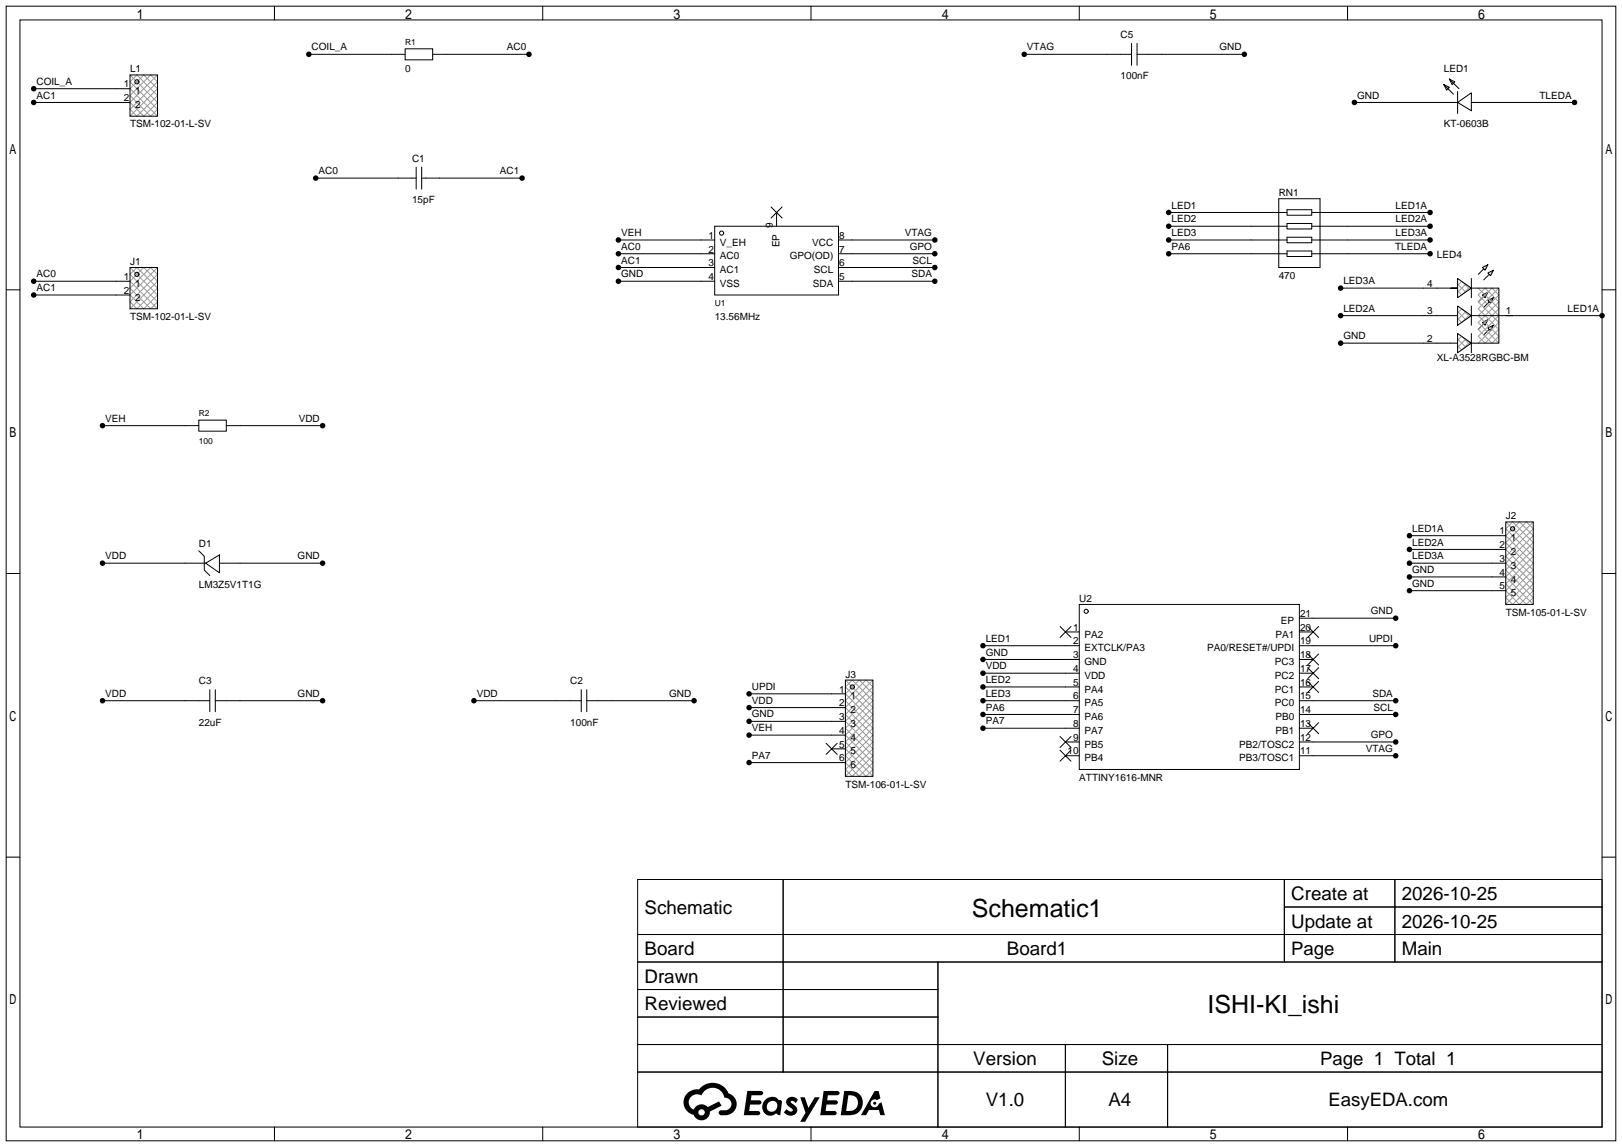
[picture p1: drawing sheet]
<svg xmlns="http://www.w3.org/2000/svg" width="299mm" height="212mm" viewBox="0 0 299 212" stroke-linecap="round" stroke-linejoin="round" font-family="sans-serif">
<g fill="none" stroke="#000" stroke-width=".18">
<path d="M1.1 1.1h297.2v209.6h-297.2zM3.7 3.7h292.1v204.5h-292.1zM6.2 16.4h17.8M6.2 18.9h17.8M24 13.8h5.1v7.7h-5.1zM50.7 1.1v2.6M57 10h17.8M74.8 9h5.1v2h-5.1zM79.9 10h17.8M100.2 1.1v2.6M149.7 1.1v2.6M189.1 10h19.8"/>
<path d="M199.3 1.1v2.6M208.9 8v4.1M209.9 10h19.8M209.9 8v4.1M248.8 1.1v2.6M250.1 18.9h19M266.6 15.6l1 .5-.5 .5zM266.6 15.6l1.8 1.8M267.6 14.6l1 .5-.5 .5zM267.6 14.6l1.8 1.8M269.1 18.9l2.6-1.8v3.3zM269.1 16.9v4.1"/>
<path d="M271.7 18.9h19M58.3 32.9h18.5M76.8 30.9v4M77.9 30.9v4M77.9 32.9h18.5M142.4 38.2l2 2.1M143.4 39.2v2.6M144.4 38.2l-2 2.1M215.8 39.2h21.8M236.1 36.7h7.6v12.7h-7.6zM237.6 38.7h4.6v1.1h-4.6zM242.2 39.2h21.8"/>
<path d="M1.1 53.5h2.6M6.2 51.9h17.8M6.2 54.5h17.8M24 49.4h5.1v7.6h-5.1zM114.2 51.9h17.8M114.2 44.3h17.8M114.2 46.9h17.8M114.2 49.4h17.8M132 41.8h22.8v12.7h-22.8zM154.8 51.9h17.8M154.8 44.3h17.8M154.8 46.9h17.8"/>
<path d="M154.8 49.4h17.8M215.8 44.3h21.8M215.8 46.9h21.8M215.8 41.8h21.8M237.6 41.3h4.6v1h-4.6zM237.6 43.8h4.6v1h-4.6zM237.6 46.4h4.6v1h-4.6zM242.2 44.3h21.8M242.2 46.9h21.8M242.2 41.8h21.8M247.5 53.2h21.6h-1.3M247.5 58.3h21.6"/>
<path d="M269.1 51.4l2.6 1.8-2.6 1.8zM269.1 56.5l2.6 1.8-2.6 1.8zM271.7 53.2h5v10.2h-5M271.7 58.3h7.6M271.7 51.4v3.6M271.7 56.5v3.6M273.7 49.4l1-.5-.5 1zM273.7 54.5l1-.5-.5 1zM273.7 59.6l1-.5-.5 1zM273.9 49.7l-1 1M273.9 54.7l-1 1.1M273.9 59.8l-1 1"/>
<path d="M274.7 50.4l1-.5-.5 1zM274.7 55.5l1-.5-.5 1zM275 50.7l-1.1 1M275 55.8l-1.1 1M278 58.3h17.8M295.8 53.5h2.5M18.9 78.6h17.8M36.7 77.6h5.1v2h-5.1zM41.8 78.6h17.8M247.5 63.4h21.6M269.1 61.6l2.6 1.8-2.6 1.8zM271.7 61.6v3.6"/>
<path d="M274.7 60.6l1-.5-.5 1zM275 60.8l-1.1 1M260.2 98.9h17.8M278 96.4h5.1v15.2h-5.1zM1.1 105.9h2.6M18.9 104h19.1M36.7 101.7l1 1v2.6l1 1M38 104l2.5-1.5v3.3zM40.5 104h19.1M181.5 119.3h17.8M195.7 115.7l2 2M196.7 116.7h2.6"/>
<path d="M197.7 115.7l-2 2M199.3 111.6h40.6v30.5h-40.6zM239.9 116.7h2.5M239.9 119.3h17.8M239.9 114.2h17.8M241.4 115.7l2.1 2M243.5 115.7l-2.1 2M260.2 104h17.8M260.2 101.5h17.8M260.2 106.6h17.8M260.2 109.1h17.8M295.8 105.9h2.5"/>
<path d="M18.9 129.4h19.8M38.7 127.4v4M39.8 129.4h19.8M39.8 127.4v4M87.5 129.4h19.8M107.3 127.4v4M108.3 129.4h19.8M108.3 127.4v4M138.3 128.1h17.8M138.3 130.7h17.8M138.3 133.2h17.8M138.3 135.8h17.8"/>
<path d="M152.5 137.3l2.1 2M153.5 138.3h2.6M154.6 137.3l-2.1 2M156.1 125.6h5.1v17.8h-5.1zM181.5 129.4h17.8M181.5 121.8h17.8M181.5 124.3h17.8M181.5 126.9h17.8M181.5 132h17.8M181.5 134.5h17.8M195.7 136l2 2M195.7 138.6l2 2"/>
<path d="M196.7 137h2.6M196.7 139.6h2.6M197.7 136l-2 2M197.7 138.6l-2 2M239.9 129.4h17.8M239.9 121.8h2.5M239.9 124.3h2.5M239.9 126.9h2.5M239.9 132h17.8M239.9 134.5h2.5M239.9 137h17.8M239.9 139.6h17.8"/>
<path d="M241.4 133.5l2.1 2M241.4 125.9l2.1 2M241.4 123.3l2.1 2M241.4 120.8l2.1 2M243.5 133.5l-2.1 2M243.5 125.9l-2.1 2M243.5 123.3l-2.1 2M243.5 120.8l-2.1 2M1.1 158.3h2.6M138.3 140.8h17.8M295.8 158.3h2.5M117.7 162.4h178.1v45.8h-178.1z"/>
<path d="M117.7 172.6h178.1M117.7 177.7h178.1M144.6 162.4v35.6M173.2 177.7v30.5M237.1 162.4v15.3M237.1 167.5h58.7M257.5 162.4v15.3M117.7 182.8h55.5M117.7 192.9h178.1M117.7 187.8h55.5M117.7 198h178.1M196.7 192.9v15.3"/>
<path d="M215.6 192.9v15.3M50.7 208.2v2.5M100.2 208.2v2.5M149.7 208.2v2.5M199.3 208.2v2.5M248.8 208.2v2.5"/>
<circle cx="25.3" cy="15.1" r=".38"/>
<circle cx="25.3" cy="50.7" r=".38"/>
<circle cx="133.2" cy="43.1" r=".38"/>
<circle cx="279.3" cy="97.7" r=".38"/>
<circle cx="200.5" cy="112.9" r=".38"/>
<circle cx="157.4" cy="126.9" r=".38"/>
</g>
<g fill="#000">
<path d="M138 201.5h1.6a1.31 1.31 0 0 1 1.2 .2 .4 .4 0 0 1-.3 .6h-1.8l-.1 .9h1.6a.4 .4 0 0 1 .4 .4 .4 .4 0 0 1-.4 .4h-1.7l-.2 1.2h.8a1.23 1.23 0 0 1 1.2 .2 .39 .39 0 0 1-.3 .6h-2.7zM145.5 202.8a1.3 1.3 0 0 1 1.8 .3l-.4 .6a.54 .54 0 0 0-.9-.2l.1 .2a1.58 1.58 0 0 1 1.1 1.6 1.43 1.43 0 0 1-2.5 .1l.5-.6a.64 .64 0 0 0 .5 .5 .64 .64 0 0 0 .7-.3l-.2-.2a1.6 1.6 0 0 1-1-1.6zM147.7 202.7h.9l.7 1.9 1.1-1.9h.9l-2.7 4.5h-.9l1-1.7zM152.1 201.5h1.6a1.32 1.32 0 0 1 1.3 .2 .39 .39 0 0 1-.4 .6h-1.7l-.2 .9h1.7a.4 .4 0 0 1 .3 .4 .4 .4 0 0 1-.4 .4h-1.7l-.2 1.2h.8a1.23 1.23 0 0 1 1.2 .2 .39 .39 0 0 1-.3 .6h-2.7zM161.5 201.5h.7l.4 1.3-.7 .4a.75 .75 0 0 0-1.1 .3 .75 .75 0 0 0 .5 1 .75 .75 0 0 0 .9-.6l.6-.3 .6 2.4h-.9l-.2-1h-1.9l-.5 1h-.9z"/>
<path d="M126.9 201.9a2.37 2.37 0 0 0 1.2 4 1.54 1.54 0 0 0 1.7 1 1.54 1.54 0 0 0 1.3-1.6l2.1-1.1-.5-.8-2 1.1a1.57 1.57 0 0 0-2.6 .4 1.5 1.5 0 0 1-.8-2.1 1.5 1.5 0 0 1 2.2-.5 2.23 2.23 0 0 1 2.3-1.4 2.23 2.23 0 0 1 2 1.8 1.16 1.16 0 0 1 1.2 1.1 1.16 1.16 0 0 1-1 1.3h-.7a.47 .47 0 0 0-.6 .3 .47 .47 0 0 0 .4 .6 2.23 2.23 0 0 0 2.3-.7 2.23 2.23 0 0 0 .4-2.3 2.16 2.16 0 0 0-1.3-1.1 3.2 3.2 0 0 0-5.4-.7l-1.2 .1zM129 205.4a.58 .58 0 0 1 1.1 0 .58 .58 0 0 1-1.1 0z"/>
<path d="M141.3 203.1a1.62 1.62 0 0 0-.4 2.1 1.62 1.62 0 0 0 2 .7l.4-.3 .3 .3 .5 .1 .3-2.5-.2-.3h-.4a1.58 1.58 0 0 0-2.5-.1zM141.9 203.6a.99 .99 0 0 1 1.6 .3 .99 .99 0 0 1-.9 1.4 .94 .94 0 0 1-1-.5 .94 .94 0 0 1 .3-1.2z"/>
<path d="M155.9 201.5l-.7 4.5h1.5a2.27 2.27 0 0 0 2.6-2.3 2.27 2.27 0 0 0-2.7-2.2zM156.6 202.3a1.5 1.5 0 0 1 1.8 1.5 1.5 1.5 0 0 1-1.9 1.4h-.3z"/>
<circle cx="6.2" cy="16.4" r=".51"/>
<circle cx="6.2" cy="18.9" r=".51"/>
<circle cx="57" cy="10" r=".51"/>
<circle cx="97.7" cy="10" r=".51"/>
<circle cx="189.1" cy="10" r=".51"/>
<circle cx="229.7" cy="10" r=".51"/>
<circle cx="250.1" cy="18.9" r=".51"/>
<circle cx="290.7" cy="18.9" r=".51"/>
<circle cx="58.3" cy="32.9" r=".51"/>
<circle cx="96.4" cy="32.9" r=".51"/>
<circle cx="215.8" cy="39.2" r=".51"/>
<circle cx="264" cy="39.2" r=".51"/>
<circle cx="6.2" cy="54.5" r=".51"/>
<circle cx="6.2" cy="51.9" r=".51"/>
<circle cx="114.2" cy="44.3" r=".51"/>
<circle cx="114.2" cy="51.9" r=".51"/>
<circle cx="114.2" cy="49.4" r=".51"/>
<circle cx="114.2" cy="46.9" r=".51"/>
<circle cx="172.6" cy="44.3" r=".51"/>
<circle cx="172.6" cy="51.9" r=".51"/>
<circle cx="172.6" cy="49.4" r=".51"/>
<circle cx="172.6" cy="46.9" r=".51"/>
<circle cx="215.8" cy="44.3" r=".51"/>
<circle cx="215.8" cy="41.8" r=".51"/>
<circle cx="215.8" cy="46.9" r=".51"/>
<circle cx="247.5" cy="58.3" r=".51"/>
<circle cx="247.5" cy="53.2" r=".51"/>
<circle cx="264" cy="41.8" r=".51"/>
<circle cx="264" cy="44.3" r=".51"/>
<circle cx="264" cy="46.9" r=".51"/>
<circle cx="295.8" cy="58.3" r=".51"/>
<circle cx="18.9" cy="78.6" r=".51"/>
<circle cx="59.6" cy="78.6" r=".51"/>
<circle cx="247.5" cy="63.4" r=".51"/>
<circle cx="260.2" cy="98.9" r=".51"/>
<circle cx="18.9" cy="104" r=".51"/>
<circle cx="59.6" cy="104" r=".51"/>
<circle cx="181.5" cy="119.3" r=".51"/>
<circle cx="257.7" cy="114.2" r=".51"/>
<circle cx="257.7" cy="119.3" r=".51"/>
<circle cx="260.2" cy="109.1" r=".51"/>
<circle cx="260.2" cy="101.5" r=".51"/>
<circle cx="260.2" cy="106.6" r=".51"/>
<circle cx="260.2" cy="104" r=".51"/>
<circle cx="18.9" cy="129.4" r=".51"/>
<circle cx="59.6" cy="129.4" r=".51"/>
<circle cx="87.5" cy="129.4" r=".51"/>
<circle cx="128.1" cy="129.4" r=".51"/>
<circle cx="138.3" cy="135.8" r=".51"/>
<circle cx="138.3" cy="133.2" r=".51"/>
<circle cx="138.3" cy="130.7" r=".51"/>
<circle cx="138.3" cy="128.1" r=".51"/>
<circle cx="181.5" cy="129.4" r=".51"/>
<circle cx="181.5" cy="126.9" r=".51"/>
<circle cx="181.5" cy="132" r=".51"/>
<circle cx="181.5" cy="121.8" r=".51"/>
<circle cx="181.5" cy="134.5" r=".51"/>
<circle cx="181.5" cy="124.3" r=".51"/>
<circle cx="257.7" cy="132" r=".51"/>
<circle cx="257.7" cy="139.6" r=".51"/>
<circle cx="257.7" cy="129.4" r=".51"/>
<circle cx="257.7" cy="137" r=".51"/>
<circle cx="138.3" cy="140.8" r=".51"/>
<circle cx="161.5" cy="203.8" r=".28"/>
</g>
<g fill="none" stroke="#999" stroke-width=".18">
<path d="M24 15.1l5.1 5.1-1.3 1.3-3.8-3.8 3.8-3.9 1.3 1.3-5.1 5.1 1.3 1.3 3.8-3.8-3.8-3.9zM24 13.8l5.1 5.1-2.6 2.6-2.5-2.6 5.1-5.1M25.4 14.8l.2 .1M25.6 15.3l-.2 .2M24 21.5l5.1-5.1-2.6-2.6-2.5 2.6 5.1 5.1M24 57l5.1-5.1-2.6-2.5-2.5 2.5 5.1 5.1M24 49.4l5.1 5.1-2.6 2.5-2.5-2.5 5.1-5.1M25.3 49.4l-1.3 1.3 5.1 5.1-1.3 1.2-3.8-3.8 3.8-3.8 1.3 1.3-5.1 5.1 1.3 1.2 3.8-3.8zM25.4 50.3l.2 .2M25.6 50.8l-.2 .2M269.1 53.7l.8 .8M269.1 52.5l1.5 1.4"/>
<path d="M269.1 58.8l.8 .7M269.1 57.5l1.5 1.5M269.9 52l-.8 .7M269.9 57l-.8 .8M270 52l1.4 1.4M270 57.1l1.4 1.4M270.6 52.5l-1.5 1.5M270.6 57.6l-1.5 1.5M271.4 53l-1.4 1.4M271.4 58.1l-1.4 1.4M272.9 53.2l3.8 3.8-3.8 3.8 2.6 2.6 1.2-1.3-3.8-3.8 3.8-3.8-1.2-1.3-2.6 2.6 3.8 3.8-3.8 3.8M274.2 49.1l.2 .3-.3 .4"/>
<path d="M274.2 54.2l.2 .3-.3 .4M274.2 59.3l.2 .3-.3 .3M275.2 50.2l.3 .2-.4 .4M275.2 55.2l.3 .3-.4 .4M276.7 53.2l-3.8 3.8 3.8 3.8-2.5 2.6-1.3-1.3 3.8-3.8-3.8-3.8 1.3-1.3 2.5 2.6-3.8 3.8 3.8 3.8M269.1 63.9l.8 .7M269.1 62.6l1.5 1.5M269.9 62.1l-.8 .8M270 62.2l1.4 1.4M270.6 62.6l-1.5 1.5M271.4 63.2l-1.4 1.4M275.2 60.3l.3 .3-.4 .4"/>
<path d="M278 97.7l1.3-1.3 3.8 3.8-5.1 5.1 5.1 5.1-1.3 1.2-3.8-3.8 5.1-5.1zM278 98.9l2.5-2.5 2.6 2.5-5.1 5.1 5.1 5.1-2.6 2.5-2.5-2.5 5.1-5.1zM278 96.4l5.1 5.1-5.1 5.1 5.1 5M279.4 97.3l.2 .2M279.6 97.8l-.2 .2M283.1 96.4l-5.1 5.1 5.1 5.1-5.1 5M278 100.2l3.8-3.8 1.3 1.3-5.1 5 5.1 5.1-3.8 3.8-1.3-1.2 5.1-5.1zM156.1 125.6l5.1 5.1-5.1 5.1 5.1 5-2.6 2.6-2.5-2.6 5.1-5-5.1-5.1 5.1-5.1M157.4 125.6l-1.3 1.3 5.1 5.1-5.1 5 5.1 5.1-1.3 1.3-3.8-3.8 5.1-5.1-5.1-5.1 3.8-3.8 1.3 1.3-5.1 5.1 5.1 5-5.1 5.1 1.3 1.3 3.8-3.8-5.1-5.1 5.1-5.1zM157.5 126.5l.2 .2M157.7 127l-.2 .2M156.1 143.4l5.1-5.1-5.1-5.1 5.1-5.1-2.6-2.5-2.5 2.5 5.1 5.1-5.1 5.1 5.1 5.1"/>
</g>
<g font-size="4.6">
<text x="179.4" y="169.4">Schematic1</text>
<text x="222.9" y="187.1">ISHI-KI_ishi</text>
</g>
<g font-size="3.5">
<text x="238.4" y="166.2">Create at</text>
<text x="258.8" y="166.2">2026-10-25</text>
<text x="119" y="168.8">Schematic</text>
<text x="238.4" y="171.3">Update at</text>
<text x="258.8" y="171.3">2026-10-25</text>
<text x="119" y="176.4">Board</text>
<text x="185.9" y="176.4">Board1</text>
<text x="258.8" y="176.4">Main</text>
<text x="119" y="181.5">Drawn</text>
<text x="119" y="186.6">Reviewed</text>
<text x="179.7" y="196.7">Version</text>
<text x="203.4" y="196.7">Size</text>
<text x="182" y="204.3">V1.0</text>
<text x="204.7" y="204.3">A4</text>
</g>
<g font-size="3.4">
<text x="238.4" y="176.4">Page</text>
<text x="243.7" y="196.7">Page 1 Total 1</text>
<text x="245.3" y="204.3">EasyEDA.com</text>
</g>
<g font-size="1.8">
<text x="57.5" y="9.3">COIL_A</text>
<text x="93.6" y="9.3">AC0</text>
<text x="189.6" y="9.3">VTAG</text>
<text x="206.9" y="7">C5</text>
<text x="225.1" y="9.3">GND</text>
<text x="6.7" y="15.7">COIL_A</text>
<text x="22.8" y="16.2">1</text>
<text x="24" y="13.4">L1</text>
<text x="24.9" y="17.4">1</text>
<text x="74.8" y="13.4">0</text>
<text x="206.9" y="14.7">100nF</text>
<text x="266.6" y="13.4">LED1</text>
<text x="6.7" y="18.2">AC1</text>
<text x="22.8" y="18.7">2</text>
<text x="24" y="23.5">TSM-102-01-L-SV</text>
<text x="24.9" y="20">2</text>
<text x="250.6" y="18.2">GND</text>
<text x="266.6" y="23.5">KT-0603B</text>
<text x="284.2" y="18.2">TLEDA</text>
<text x="76.1" y="29.9">C1</text>
<text x="58.8" y="32.2">AC0</text>
<text x="92.3" y="32.2">AC1</text>
<text x="76.1" y="37.5">15pF</text>
<text x="216.3" y="38.5">LED1</text>
<text x="216.3" y="41.1">LED2</text>
<text x="236.1" y="36.2">RN1</text>
<text x="257.7" y="41.1">LED2A</text>
<text x="257.7" y="38.5">LED1A</text>
<text x="114.7" y="43.6">VEH</text>
<text x="114.7" y="46.1">AC0</text>
<text x="130.8" y="44.1">1</text>
<text x="130.8" y="46.6">2</text>
<text x="132.9" y="45.4">V_EH</text>
<text x="132.9" y="47.9">AC0</text>
<text x="142.7" y="42.1" transform="rotate(-90 142.7 42.1)">9</text>
<text x="143.9" y="45.7" transform="rotate(-90 143.9 45.7)">EP</text>
<text x="145.8" y="47.9">GPO(OD)</text>
<text x="150" y="45.4">VCC</text>
<text x="154.9" y="46.6">7</text>
<text x="154.9" y="44.1">8</text>
<text x="167.1" y="43.6">VTAG</text>
<text x="168" y="46.1">GPO</text>
<text x="216.3" y="43.6">LED3</text>
<text x="216.3" y="46.1">PA6</text>
<text x="257.6" y="46.1">TLEDA</text>
<text x="257.7" y="43.6">LED3A</text>
<text x="265.3" y="47.7">LED4</text>
<text x="6.7" y="51.2">AC0</text>
<text x="6.7" y="53.8">AC1</text>
<text x="22.8" y="51.7">1</text>
<text x="24" y="48.9">J1</text>
<text x="24.9" y="53">1</text>
<text x="114.7" y="48.7">AC1</text>
<text x="114.7" y="51.2">GND</text>
<text x="130.8" y="49.2">3</text>
<text x="130.8" y="51.7">4</text>
<text x="132.9" y="50.4">AC1</text>
<text x="132.9" y="53">VSS</text>
<text x="150.1" y="53">SDA</text>
<text x="150.3" y="50.4">SCL</text>
<text x="154.9" y="51.7">5</text>
<text x="154.9" y="49.2">6</text>
<text x="168.3" y="51.2">SDA</text>
<text x="168.5" y="48.7">SCL</text>
<text x="236.1" y="51.5">470</text>
<text x="248" y="52.5">LED3A</text>
<text x="263.5" y="53">4</text>
<text x="22.8" y="54.3">2</text>
<text x="24" y="59.1">TSM-102-01-L-SV</text>
<text x="24.9" y="55.5">2</text>
<text x="132" y="59.1">13.56MHz</text>
<text x="248" y="57.6">LED2A</text>
<text x="263.5" y="58.1">3</text>
<text x="278" y="58.1">1</text>
<text x="289.4" y="57.6">LED1A</text>
<text x="248" y="62.7">GND</text>
<text x="263.5" y="63.1">2</text>
<text x="265.3" y="66.7">XL-A3528RGBC-BM</text>
<text x="19.4" y="77.9">VEH</text>
<text x="55.2" y="77.9">VDD</text>
<text x="278" y="95.9">J2</text>
<text x="36.7" y="101">D1</text>
<text x="260.7" y="98.2">LED1A</text>
<text x="260.7" y="100.8">LED2A</text>
<text x="276.8" y="98.7">1</text>
<text x="276.8" y="101.2">2</text>
<text x="278.9" y="100">1</text>
<text x="19.4" y="103.3">VDD</text>
<text x="54.9" y="103.3">GND</text>
<text x="260.7" y="103.3">LED3A</text>
<text x="260.7" y="105.8">GND</text>
<text x="276.8" y="103.8">3</text>
<text x="276.8" y="106.3">4</text>
<text x="278.9" y="102.5">2</text>
<text x="278.9" y="105.1">3</text>
<text x="278.9" y="107.6">4</text>
<text x="36.7" y="108.6">LM3Z5V1T1G</text>
<text x="199.3" y="111.2">U2</text>
<text x="240" y="113.9">21</text>
<text x="253.1" y="113.5">GND</text>
<text x="260.7" y="108.4">GND</text>
<text x="276.8" y="108.9">5</text>
<text x="278" y="113.7">TSM-105-01-L-SV</text>
<text x="278.9" y="110.1">5</text>
<text x="182" y="118.5">LED1</text>
<text x="198.1" y="116.5">1</text>
<text x="198.1" y="119">2</text>
<text x="200.2" y="117.8">PA2</text>
<text x="235.5" y="117.8">PA1</text>
<text x="236.5" y="115.2">EP</text>
<text x="240" y="119">19</text>
<text x="240" y="116.5">20</text>
<text x="252.8" y="118.5">UPDI</text>
<text x="156.1" y="125.1">J3</text>
<text x="182" y="121.1">GND</text>
<text x="182" y="123.6">VDD</text>
<text x="198.1" y="121.6">3</text>
<text x="198.1" y="124.1">4</text>
<text x="200.2" y="120.3">EXTCLK/PA3</text>
<text x="200.2" y="122.8">GND</text>
<text x="200.2" y="125.4">VDD</text>
<text x="222.8" y="120.3">PA0/RESET#/UPDI</text>
<text x="235.4" y="125.4">PC2</text>
<text x="235.4" y="122.8">PC3</text>
<text x="240" y="124.1">17</text>
<text x="240" y="121.6">18</text>
<text x="19.4" y="128.7">VDD</text>
<text x="36.7" y="126.4">C3</text>
<text x="54.9" y="128.7">GND</text>
<text x="88" y="128.7">VDD</text>
<text x="105.3" y="126.4">C2</text>
<text x="123.5" y="128.7">GND</text>
<text x="138.8" y="127.4">UPDI</text>
<text x="138.8" y="130">VDD</text>
<text x="154.9" y="127.9">1</text>
<text x="154.9" y="130.5">2</text>
<text x="157" y="129.2">1</text>
<text x="157" y="131.7">2</text>
<text x="182" y="126.2">LED2</text>
<text x="182" y="128.7">LED3</text>
<text x="182" y="131.2">PA6</text>
<text x="198.1" y="126.6">5</text>
<text x="198.1" y="129.2">6</text>
<text x="198.1" y="131.7">7</text>
<text x="200.2" y="127.9">PA4</text>
<text x="200.2" y="130.5">PA5</text>
<text x="235.4" y="130.5">PC0</text>
<text x="235.4" y="127.9">PC1</text>
<text x="240" y="131.7">14</text>
<text x="240" y="129.2">15</text>
<text x="240" y="126.6">16</text>
<text x="253.4" y="128.7">SDA</text>
<text x="253.6" y="131.2">SCL</text>
<text x="36.7" y="134">22uF</text>
<text x="105.3" y="134">100nF</text>
<text x="138.8" y="132.5">GND</text>
<text x="138.8" y="135">VEH</text>
<text x="154.9" y="133">3</text>
<text x="154.9" y="135.5">4</text>
<text x="157" y="134.3">3</text>
<text x="157" y="136.8">4</text>
<text x="182" y="133.8">PA7</text>
<text x="198.1" y="134.3">8</text>
<text x="198.1" y="136.8">9</text>
<text x="200.2" y="133">PA6</text>
<text x="200.2" y="135.5">PA7</text>
<text x="235.5" y="135.5">PB1</text>
<text x="235.5" y="133">PB0</text>
<text x="240" y="136.8">12</text>
<text x="240" y="134.3">13</text>
<text x="253.1" y="136.3">GPO</text>
<text x="138.8" y="140.1">PA7</text>
<text x="154.9" y="138.1">5</text>
<text x="154.9" y="140.6">6</text>
<text x="157" y="139.3">5</text>
<text x="157" y="141.9">6</text>
<text x="197.1" y="139.3">10</text>
<text x="200.2" y="138.1">PB5</text>
<text x="200.2" y="140.6">PB4</text>
<text x="228.8" y="140.6">PB3/TOSC1</text>
<text x="228.8" y="138.1">PB2/TOSC2</text>
<text x="240" y="139.3">11</text>
<text x="252.1" y="138.9">VTAG</text>
<text x="156.1" y="145.5">TSM-106-01-L-SV</text>
<text x="199.3" y="144.2">ATTINY1616-MNR</text>
</g>
<g font-size="1.6">
<text x="74.8" y="8.3">R1</text>
<text x="132" y="56.6">U1</text>
<text x="36.7" y="76.9">R2</text>
<text x="36.7" y="82">100</text>
</g>
</svg>
